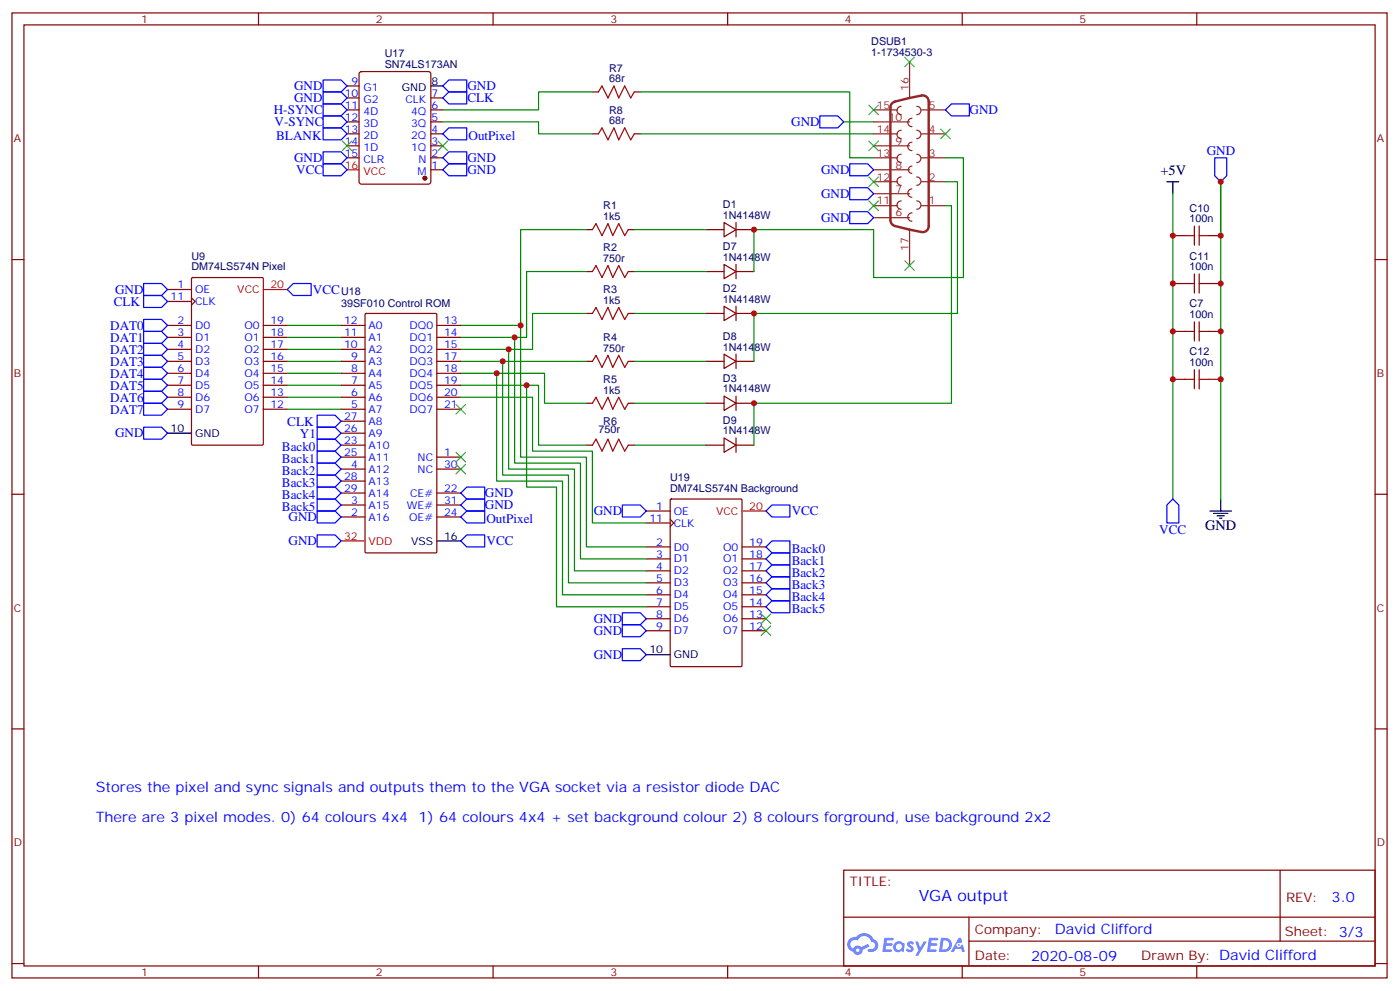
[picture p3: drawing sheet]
<svg xmlns="http://www.w3.org/2000/svg" width="413mm" height="292mm" viewBox="0 0 413 292" stroke-linecap="round" stroke-linejoin="round" font-family="sans-serif">
<g fill="none" stroke="#870000" stroke-width=".35">
<path d="M3.5 3.8h405.4v284.3h-405.4zM7.1 7.3h398.2v277.3h-398.2zM76.2 3.8v3.5M145.3 3.8v3.5M214.5 3.8v3.5M283.6 3.8v3.5M352.8 3.8v3.5M3.5 76.5h3.6M405.3 76.5h3.6M3.5 145.6h3.6M405.3 145.6h3.6M3.5 214.8h3.6"/>
<path d="M405.3 214.8h3.6M248.7 256.4h156.6v28.2h-156.6zM377.3 256.4v20.9M248.7 270.2h156.5M285.6 277.3h119.6M285.6 270.2v14.2M3.5 283.9h3.6M76.2 284.6v3.5M145.3 284.6v3.5M214.5 284.6v3.5M283.6 284.6v3.5M352.8 284.6v3.5"/>
<path d="M405.3 283.9h3.6"/>
</g>
<g fill="#5487ff">
<path d="M267.7 277.6a1.22 1.22 0 0 1 1.7 .2l-.4 .6a.47 .47 0 0 0-.3-.4 .47 .47 0 0 0-.5 .2l.1 .2a1.14 1.14 0 0 1 .8 1.8 1.14 1.14 0 0 1-1.9 0l-.2-.2 .5-.6 .7 .5a.29 .29 0 0 0 .3-.3 .29 .29 0 0 0-.2-.3 1.04 1.04 0 0 1-.6-1.7z"/>
<path d="M260.7 276.3h2.4l.3 .2-.2 .5-1.8 .1-.1 .8h1.5l.3 .4-.3 .4h-1.6l-.2 1.1h1.7l.2 .3-.2 .3-2.6 .1z"/>
<path d="M273.8 276.3h2.4l.3 .2-.1 .5-1.8 .1-.2 .8h1.6l.3 .4-.4 .4h-1.6l-.1 1.1h1.7l.2 .3-.2 .3-2.6 .1z"/>
<path d="M282.6 276.3h.7l.3 1.3-.6 .3a.69 .69 0 0 0-1 .3 .69 .69 0 0 0 .4 .9 .69 .69 0 0 0 .9-.6l.5-.2 .6 2.2h-.8l-.2-.9h-1.8l-.5 .9h-.8z"/>
<path d="M269.8 277.4h.8l.6 1.8 1.1-1.8h.9l-2.6 4.2h-.8l.9-1.5z"/>
<path d="M277.4 276.3l-.6 4.2h1.3a2.11 2.11 0 0 0 2.5-2.1 2.11 2.11 0 0 0-2.5-2.1zM278.1 277.1a1.39 1.39 0 0 1 1.7 1.4 1.39 1.39 0 0 1-1.8 1.3h-.3z"/>
<path d="M263.7 277.9a1.54 1.54 0 0 0-.1 2.2 1.54 1.54 0 0 0 2.2 .1l.6 .3 .3-2.3-.2-.3h-.4a1.49 1.49 0 0 0-2.4 0zM264 278.9a.94 .94 0 0 1 1.8 0 .94 .94 0 0 1-1.8 0z"/>
<path d="M250.4 276.7a2.18 2.18 0 0 0 1.1 3.7 1.44 1.44 0 0 0 1.6 .9 1.44 1.44 0 0 0 1.2-1.4l2-1.1-.5-.7-1.9 1a1.47 1.47 0 0 0-2.4 .4 1.39 1.39 0 0 1-.7-1.9 1.39 1.39 0 0 1 2-.5 2.12 2.12 0 0 1 2.2-1.3 2.12 2.12 0 0 1 1.9 1.7 1.14 1.14 0 0 1 1.1 1.4 1.14 1.14 0 0 1-1.7 .7 .43 .43 0 0 0-.5 .4 .43 .43 0 0 0 .4 .5 1.98 1.98 0 0 0 2.5-1.2 1.98 1.98 0 0 0-1.2-2.6 3.1 3.1 0 0 0-5.3-.6l-.9 .1zM252.3 280a.55 .55 0 0 1 1.1 0 .55 .55 0 0 1-1.1 0z"/>
<circle cx="282.6" cy="278.4" r=".26"/>
</g>
<g fill="none" stroke="#870000" stroke-width=".35">
<path d="M102.3 39.4h3.5M102.3 35.9h3.5M102.3 32.4h3.5M102.3 28.9h3.5M102.3 25.3h3.5M106.1 21.3l.4-.2h19.8l.6 .4 .1 32.1-.5 .6-20 .1-.6-.5-.1-32zM127 39.4h3.5M127 35.9h3.5M127 32.4h3.5M127 28.9h3.5M174.6 39.4h1.8M174.6 27.1h1.8"/>
<path d="M187 39.4h1.7M187 27.1h1.7M102.3 46.5h3.5M102.3 43h3.5M127 50h3.5M127 46.5h3.5M127 43h3.5M172.9 67.7h1.7M185.2 67.7h1.8M208.1 67.7h5.3M213.4 65.5l3.6 2.2-3.6 2.1zM213.4 77.9l3.6 2.1-3.6 2.1z"/>
<path d="M217 67.7h5.2M217 65.5v4.3M217 77.9v4.2M345.7 69.4h3.5M356.3 69.4h3.5M49.4 85.3h7M49.4 88.8h7M49.4 95.9h7M49.4 99.4h7M56.4 87.8l1.1 1-1.1 1.1M56.5 81.9l.3-.1h20.5l.3 .1v48.9l-.2 .3-20.6 .1-.3-.2zM77.6 95.9h7.1"/>
<path d="M77.6 99.4h7.1M100.5 95.9h7.1M100.5 99.4h7.1M107.7 92.5l.2-.1h20.5l.3 .1 .1 70.1-.4 .3h-20.5l-.3-.3zM128.8 95.9h7M128.8 99.4h7M172.9 80h1.7M172.9 92.4h1.7M185.2 80h1.8M185.2 92.4h1.8M208.1 80h5.3M208.1 92.4h5.3"/>
<path d="M213.4 90.2l3.6 2.2-3.6 2.1zM217 90.2v4.3M217 80h5.2M217 92.4h5.2M345.7 83.5h3.5M345.7 97.6h3.5M356.3 83.5h3.5M356.3 97.6h3.5M49.4 102.9h7M49.4 106.5h7M49.4 110h7M49.4 113.5h7"/>
<path d="M49.4 117.1h7M77.6 102.9h7.1M77.6 106.5h7.1M77.6 110h7.1M77.6 113.5h7.1M77.6 117.1h7.1M100.5 102.9h7.1M100.5 106.5h7.1M100.5 110h7.1M100.5 113.5h7.1M100.5 117.1h7.1M128.8 102.9h7"/>
<path d="M128.8 106.5h7M128.8 110h7M128.8 113.5h7M128.8 117.1h7M172.9 106.5h1.7M172.9 118.8h1.7M185.2 106.5h1.8M185.2 118.8h1.8M208.1 106.5h5.3M208.1 118.8h5.3M213.4 116.7l3.6 2.1-3.6 2.1zM213.4 104.4l3.6 2.1-3.6 2.1z"/>
<path d="M217 106.5h5.2M217 104.4v4.2M217 116.7v4.2M217 118.8h5.2M345.7 111.8h3.5M356.3 111.8h3.5M49.4 120.6h7M77.6 120.6h7.1M100.5 120.6h7.1M100.5 131.2h7.1M100.5 134.7h7.1M100.5 138.2h7.1"/>
<path d="M100.5 127.6h7.1M100.5 124.1h7.1M128.8 120.6h7M128.8 134.7h7M128.8 138.2h7M172.9 131.2h1.7M185.2 131.2h1.8M208.1 131.2h5.3M213.4 129l3.6 2.2-3.6 2.1zM217 129v4.3M217 131.2h5.2M100.5 152.3h7.1"/>
<path d="M100.5 148.8h7.1M100.5 145.3h7.1M100.5 141.7h7.1M128.8 152.3h7M128.8 148.8h7M128.8 145.3h7M190.5 150.6h7.1M190.5 154.1h7.1M197.6 153l1 1.1-1 1.1M197.6 147.2l.3-.2h20.5l.3 .2v48.9l-.2 .3h-20.6l-.3-.2zM190.5 161.1h7.1M190.5 164.7h7.1"/>
<path d="M190.5 168.2h7.1M190.5 171.7h7.1M190.5 175.3h7.1M190.5 178.8h7.1M218.7 161.1h7.1M218.7 164.7h7.1M218.7 168.2h7.1M218.7 171.7h7.1M218.7 175.3h7.1M218.7 178.8h7.1M190.5 182.3h7.1M190.5 185.8h7.1"/>
<path d="M218.7 182.3h7.1M218.7 185.8h7.1"/>
</g>
<path d="M102.3 50h3.5M77.6 85.3h7.1M100.5 159.4h7.1M218.7 150.6h7.1" fill="none" stroke="#f00" stroke-width=".35"/>
<path d="M127 25.3h3.5M344 53.6h3.5M345.7 53.6v3.5M49.4 127.6h7M128.8 159.4h7M356.7 150.6h6.3M357.7 151.3h4.2M358.8 152h2.1M359.5 152.7h.7M359.8 147v3.6M190.5 192.9h7.1" fill="none" stroke="#000" stroke-width=".35"/>
<circle cx="125.2" cy="52.5" r=".53" fill="#870000" stroke="#870000" stroke-width=".35"/>
<g fill="none" stroke="#8c2424" stroke-width=".35">
<path d="M268.1 18.3v10.6M257.5 39.4h7.1M257.5 35.9h10.6M257.5 32.4h7.1M265.6 38.4a1.23 1.23 0 0 0-1.2 1.2 1.23 1.23 0 0 0 1.2 1.3M265.6 31.3a1.23 1.23 0 0 0-1.2 1.3 1.23 1.23 0 0 0 1.2 1.2M268.8 34.9a1.23 1.23 0 0 0-1.2 1.2 1.23 1.23 0 0 0 1.2 1.2M270.2 38.4a1.23 1.23 0 0 1 1.3 1.2 1.23 1.23 0 0 1-1.3 1.3M270.2 31.3a1.23 1.23 0 0 1 1.3 1.3 1.23 1.23 0 0 1-1.3 1.2M271.6 39.4h7.1M271.6 32.4h7.1M257.5 57.1h10.6"/>
<path d="M257.5 53.6h7.1M257.5 50h10.6M257.5 46.5h7.1M257.5 43h10.6M265.6 52.1a1.23 1.23 0 0 0-1.2 1.3 1.23 1.23 0 0 0 1.2 1.2M265.6 45.4a1.23 1.23 0 0 0-1.2 1.3 1.23 1.23 0 0 0 1.2 1.2M265.6 59.2a1.23 1.23 0 0 0-1.2 1.2 1.23 1.23 0 0 0 1.2 1.3M268.8 55.7a1.23 1.23 0 0 0-1.2 1.2 1.23 1.23 0 0 0 1.2 1.2M268.8 41.9a1.23 1.23 0 0 0-1.2 1.2 1.23 1.23 0 0 0 1.2 1.3M268.8 49a1.06 1.06 0 0 0-1 1 1.06 1.06 0 0 0 1 1.1M270.2 52.1a1.23 1.23 0 0 1 1.3 1.3 1.23 1.23 0 0 1-1.3 1.2M270.2 59.2a1.23 1.23 0 0 1 1.3 1.2 1.23 1.23 0 0 1-1.3 1.3"/>
<path d="M270.2 45.4a1.23 1.23 0 0 1 1.3 1.3 1.23 1.23 0 0 1-1.3 1.2M271.6 53.6h7.1M271.6 46.5h7.1M257.5 60.6h7.1M257.5 64.1h10.6M268.1 67.7v10.5M268.8 62.7a1.23 1.23 0 0 0-1.2 1.3 1.23 1.23 0 0 0 1.2 1.2M271.6 60.6h7.1"/>
</g>
<path d="M263 30.4l.9-.5 7.7-1.7a1.77 1.77 0 0 1 2.2 1.7v36.7a1.77 1.77 0 0 1-2.2 1.8l-7.7-1.8a1.8 1.8 0 0 1-1.4-1.8v-33.1z" fill="none" stroke="#8c2424" stroke-width=".71"/>
<g fill="none" stroke="#a10000" stroke-width=".35">
<path d="M176.4 27.1l1-1.8 1.8 3.6 1.8-3.6 1.4 3.6 1.7-3.6 1.8 3.6 1.1-1.8M176.4 39.4l1-1.7 1.8 3.5 1.8-3.5 1.4 3.5 1.7-3.5 1.8 3.5 1.1-1.8M174.6 67.7l1.1-1.8 1.7 3.5 1.8-3.5 1.4 3.5 1.8-3.5 1.7 3.5 1.1-1.7M349.2 69.4h2.9M352.1 66.6v5.6M353.5 66.6v5.6M353.5 69.4h2.8M174.6 80l1.1-1.8 1.7 3.6 1.8-3.6 1.4 3.6 1.8-3.6 1.7 3.6 1.1-1.8M174.6 92.4l1.1-1.8 1.7 3.5 1.8-3.5 1.4 3.5 1.8-3.5 1.7 3.5 1.1-1.7M349.2 83.5h2.9M349.2 97.6h2.9M352.1 80.7v5.7"/>
<path d="M352.1 94.8v5.7M353.5 80.7v5.7M353.5 94.8v5.7M353.5 83.5h2.8M353.5 97.6h2.8M174.6 106.5l1.1-1.8 1.7 3.5 1.8-3.5 1.4 3.5 1.8-3.5 1.7 3.5 1.1-1.7M174.6 118.8l1.1-1.7 1.7 3.5 1.8-3.5 1.4 3.5 1.8-3.5 1.7 3.5 1.1-1.8M349.2 111.8h2.9M352.1 108.9v5.7M353.5 108.9v5.7M353.5 111.8h2.8M174.6 131.2l1.1-1.8 1.7 3.5 1.8-3.5 1.4 3.5 1.8-3.5 1.7 3.5 1.1-1.7"/>
</g>
<g fill="none" stroke="#008700" stroke-width=".35">
<path d="M130.5 35.9h28.2v3.5h15.9M174.6 27.1h-15.9v5.3h-28.2M188.7 27.1h61.8v19.4h7M188.7 39.4h68.8M248.7 35.9h8.8M278.7 46.5h5.3v35.3h-26.5v-14.1h-35.3v12.3M278.7 53.6h3.5v38.8h-60v14.1M345.7 57.1v89.9M359.8 53.6v93.4M172.9 67.7h-19.4v28.2h-17.7M187 67.7h21.1M278.7 60.6h1.8v58.2h-58.3v12.4"/>
<path d="M84.7 95.9h15.8M84.7 99.4h15.8M151.7 99.4v37.1h19.4v28.2h19.4M153.5 95.9v38.8h19.4v26.4h17.6M172.9 80h-17.7v19.4h-19.4M172.9 92.4h-15.9v10.5h-21.2M187 92.4h21.1M187 80h21.1M84.7 102.9h15.8M84.7 106.5h15.8M84.7 110h15.8M84.7 113.5h15.8"/>
<path d="M84.7 117.1h15.8M135.8 110h24.7v8.8h12.4M135.8 113.5h22.9v17.7h14.2M135.8 117.1h21.2v15.8h17.6v21.2h15.9M135.8 106.5h37.1M146.4 110v31.7h19.4v33.6h24.7M148.2 106.5v33.5h19.4v31.7h22.9M149.9 102.9v35.3h19.4v30h21.2M155.2 113.5v30h8.8v35.3h26.5M187 118.8h21.1M187 106.5h21.1M84.7 120.6h15.8"/>
<path d="M187 131.2h21.1"/>
</g>
<g fill="none" stroke="#00f" stroke-width=".35">
<path d="M95.2 23.6h5.3l1.8 1.7-1.8 1.8h-5.3zM95.2 27.1h5.3l1.8 1.8-1.8 1.7h-5.3zM95.2 30.6h5.3l1.8 1.8-1.8 1.7h-5.3zM95.2 34.1h5.3l1.8 1.8-1.8 1.8h-5.3zM95.2 37.7h5.3l1.8 1.7-1.8 1.8h-5.3zM132.3 23.6h5.3v3.5h-5.3l-1.8-1.8zM132.3 27.1h5.3v3.5h-5.3l-1.8-1.7zM132.3 37.7h5.3v3.5h-5.3l-1.8-1.8zM241.7 34.1h5.2l1.8 1.8-1.8 1.8h-5.2zM280.5 30.6h5.3v3.5h-5.3l-1.8-1.7zM95.2 48.3h5.3l1.8 1.7-1.8 1.8h-5.3zM95.2 44.7h5.3l1.8 1.8-1.8 1.8h-5.3z"/>
<path d="M130.5 50l1.8-1.7h5.3v3.5h-5.3zM132.3 44.7h5.3v3.6h-5.3l-1.8-1.8zM250.5 48.3h5.3l1.7 1.7-1.7 1.8h-5.3zM250.5 55.3h5.3l1.7 1.8-1.7 1.7h-5.3zM358.1 46.5h3.5v5.3l-1.8 1.8-1.7-1.8zM250.5 62.4h5.3l1.7 1.7-1.7 1.8h-5.3zM42.3 87.1h5.3l1.8 1.7-1.8 1.8h-5.3zM42.3 94.1h5.3l1.8 1.8-1.8 1.7h-5.3zM42.3 97.6h5.3l1.8 1.8-1.8 1.8h-5.3zM42.3 83.5h5.3l1.8 1.8-1.8 1.8h-5.3zM86.4 83.5h5.3v3.6h-5.3l-1.7-1.8zM42.3 101.2h5.3l1.8 1.7-1.8 1.8h-5.3z"/>
<path d="M42.3 104.7h5.3l1.8 1.8-1.8 1.7h-5.3zM42.3 108.2h5.3l1.8 1.8-1.8 1.8h-5.3zM42.3 111.8h5.3l1.8 1.7-1.8 1.8h-5.3zM42.3 115.3h5.3l1.8 1.8-1.8 1.7h-5.3zM42.3 118.8h5.3l1.8 1.8-1.8 1.7h-5.3zM42.3 125.9h5.3l1.8 1.7-1.8 1.8h-5.3zM93.5 122.3h5.3l1.7 1.8-1.7 1.8h-5.3zM93.5 125.9h5.3l1.7 1.7-1.7 1.8h-5.3zM93.5 129.4h5.3l1.7 1.8-1.7 1.7h-5.3zM93.5 132.9h5.3l1.7 1.8-1.7 1.8h-5.3zM93.5 136.5h5.3l1.7 1.7-1.7 1.8h-5.3zM93.5 140h5.3l1.7 1.7-1.7 1.8h-5.3z"/>
<path d="M93.5 157.6h5.3l1.7 1.8-1.7 1.7h-5.3zM93.5 143.5h5.3l1.7 1.8-1.7 1.7h-5.3zM93.5 147h5.3l1.7 1.8-1.7 1.8h-5.3zM93.5 150.6h5.3l1.7 1.7-1.7 1.8h-5.3zM137.6 143.5h5.3v3.5h-5.3l-1.8-1.7zM137.6 147h5.3v3.6h-5.3l-1.8-1.8zM137.6 157.6h5.3v3.5h-5.3l-1.8-1.7zM137.6 150.6h5.3v3.5h-5.3l-1.8-1.8zM183.4 148.8h5.3l1.8 1.8-1.8 1.7h-5.3zM227.5 148.8h5.3v3.5h-5.3l-1.7-1.7zM227.5 159.4h5.3v3.5h-5.3l-1.7-1.8zM345.7 147l1.8 1.8v5.3h-3.5v-5.3z"/>
<path d="M227.5 162.9h5.3v3.5h-5.3l-1.7-1.7zM227.5 166.4h5.3v3.6h-5.3l-1.7-1.8zM227.5 170h5.3v3.5h-5.3l-1.7-1.8zM227.5 173.5h5.3v3.5h-5.3l-1.7-1.7zM227.5 177h5.3v3.6h-5.3l-1.7-1.8zM183.4 191.1h5.3l1.8 1.8-1.8 1.8h-5.3zM183.4 180.6h5.3l1.8 1.7-1.8 1.8h-5.3zM183.4 184.1h5.3l1.8 1.7-1.8 1.8h-5.3z"/>
</g>
<g fill="none" stroke="#3c3" stroke-width=".35">
<path d="M266.7 16.9l2.8 2.8M269.5 16.9l-2.8 2.8M256.1 31l2.8 2.8M258.9 31l-2.8 2.8M277.3 38l2.8 2.9M280.1 38l-2.8 2.9M100.9 41.6l2.8 2.8M103.7 41.6l-2.8 2.8M129.1 41.6l2.8 2.8M131.9 41.6l-2.8 2.8M256.1 41.6l2.8 2.8M256.1 52.1l2.8 2.9"/>
<path d="M256.1 59.2l2.8 2.8M258.9 41.6l-2.8 2.8M258.9 52.1l-2.8 2.9M258.9 59.2l-2.8 2.8M266.7 76.8l2.8 2.9M269.5 76.8l-2.8 2.9M134.4 119.2l2.8 2.8M137.2 119.2l-2.8 2.8M134.4 133.3l2.8 2.8M134.4 136.8l2.8 2.8M137.2 133.3l-2.8 2.8M137.2 136.8l-2.8 2.8"/>
<path d="M224.4 180.9l2.8 2.8M224.4 184.4l2.8 2.9M227.2 180.9l-2.8 2.8M227.2 184.4l-2.8 2.9"/>
</g>
<g fill="#c00">
<circle cx="345.7" cy="69.4" r=".88"/>
<circle cx="345.7" cy="83.5" r=".88"/>
<circle cx="359.8" cy="83.5" r=".88"/>
<circle cx="359.8" cy="69.4" r=".88"/>
<circle cx="359.8" cy="53.6" r=".88"/>
<circle cx="359.8" cy="97.6" r=".88"/>
<circle cx="345.7" cy="97.6" r=".88"/>
<circle cx="359.8" cy="111.8" r=".88"/>
<circle cx="345.7" cy="111.8" r=".88"/>
<circle cx="222.3" cy="67.7" r=".88"/>
<circle cx="222.3" cy="92.4" r=".88"/>
<circle cx="222.3" cy="118.8" r=".88"/>
<circle cx="153.5" cy="95.9" r=".88"/>
<circle cx="151.7" cy="99.4" r=".88"/>
<circle cx="149.9" cy="102.9" r=".88"/>
<circle cx="148.2" cy="106.5" r=".88"/>
<circle cx="146.4" cy="110" r=".88"/>
<circle cx="155.2" cy="113.5" r=".88"/>
</g>
<text font-size="4.6" fill="#00f" x="270.8" y="265.4">VGA output</text>
<g font-size="4.2">
<text x="342.1" y="51.4">+5V</text>
<text x="355.2" y="156.2">GND</text>
</g>
<g font-size="4.2" fill="#00f">
<text x="28.2" y="233.5">Stores the pixel and sync signals and outputs them to the VGA socket via a resistor diode DAC</text>
<text x="28.2" y="242.3">There are 3 pixel modes. 0) 64 colours 4x4</text>
<text x="123.3" y="242.3">1) 64 colours 4x4 + set background colour 2) 8 colours forground, use background 2x2</text>
<text x="392.5" y="265.7">3.0</text>
<text x="310.9" y="275.2">David Clifford</text>
<text x="304" y="283">2020-08-09</text>
</g>
<g font-size="3.9" fill="#00f">
<text x="86.7" y="26.6">GND</text>
<text x="137.8" y="26.6">GND</text>
<text x="80.7" y="33.6">H-SYNC</text>
<text x="86.7" y="30.1">GND</text>
<text x="137.8" y="30.1">CLK</text>
<text x="285.8" y="33.6">GND</text>
<text x="80.9" y="37.1">V-SYNC</text>
<text x="81.4" y="41.2">BLANK</text>
<text x="138.1" y="41.2">OutPixel</text>
<text x="233.2" y="37.1">GND</text>
<text x="86.7" y="47.7">GND</text>
<text x="137.8" y="47.7">GND</text>
<text x="355.7" y="45.6">GND</text>
<text x="87.3" y="51.3">VCC</text>
<text x="137.8" y="51.3">GND</text>
<text x="242" y="51.3">GND</text>
<text x="242" y="58.3">GND</text>
<text x="242" y="65.4">GND</text>
<text x="33.9" y="86.5">GND</text>
<text x="92.3" y="86.5">VCC</text>
<text x="33.5" y="90.2">CLK</text>
<text x="32.5" y="97.1">DAT0</text>
<text x="32.5" y="100.7">DAT1</text>
<text x="32.5" y="104.2">DAT2</text>
<text x="32.5" y="107.7">DAT3</text>
<text x="32.5" y="111.3">DAT4</text>
<text x="32.5" y="114.8">DAT5</text>
<text x="32.5" y="118.3">DAT6</text>
<text x="32.5" y="121.8">DAT7</text>
<text x="84.7" y="125.5">CLK</text>
<text x="33.9" y="128.9">GND</text>
<text x="88.4" y="129">Y1</text>
<text x="83.1" y="132.9">Back0</text>
<text x="83.1" y="136.5">Back1</text>
<text x="83.1" y="140">Back2</text>
<text x="83.1" y="143.5">Back3</text>
<text x="83.1" y="147">Back4</text>
<text x="142.9" y="146.5">GND</text>
<text x="83.1" y="150.6">Back5</text>
<text x="85.1" y="153.6">GND</text>
<text x="142.9" y="150">GND</text>
<text x="143.4" y="154.1">OutPixel</text>
<text x="175" y="151.8">GND</text>
<text x="233.4" y="151.8">VCC</text>
<text x="85.1" y="160.6">GND</text>
<text x="143.4" y="160.6">VCC</text>
<text x="341.7" y="157.4">VCC</text>
<text x="233.4" y="162.9">Back0</text>
<text x="233.4" y="166.4">Back1</text>
<text x="233.4" y="170">Back2</text>
<text x="233.4" y="173.5">Back3</text>
<text x="233.4" y="177">Back4</text>
<text x="175" y="183.6">GND</text>
<text x="233.4" y="180.6">Back5</text>
<text x="175" y="187.1">GND</text>
<text x="175" y="194.1">GND</text>
</g>
<g font-size="3.9" fill="#800">
<text x="250.5" y="261">TITLE:</text>
<text x="379.1" y="265.7">REV:</text>
<text x="287.4" y="275.2">Company:</text>
<text x="378.7" y="275.8">Sheet: 3/3</text>
<text x="287.4" y="282.9">Date:</text>
<text x="336.4" y="282.9">Drawn By: David Clifford</text>
</g>
<g font-size="3.2" fill="#800">
<text x="41.6" y="6.8">1</text>
<text x="110.8" y="6.8">2</text>
<text x="179.9" y="6.8">3</text>
<text x="249.1" y="6.8">4</text>
<text x="318.2" y="6.8">5</text>
<text x="4.1" y="41.9">A</text>
<text x="405.9" y="41.9">A</text>
<text x="4.1" y="111.1">B</text>
<text x="405.9" y="111.1">B</text>
<text x="4.1" y="180.2">C</text>
<text x="405.9" y="180.2">C</text>
<text x="4.1" y="249.3">D</text>
<text x="405.9" y="249.3">D</text>
<text x="41.6" y="287.6">1</text>
<text x="110.8" y="287.6">2</text>
<text x="179.9" y="287.6">3</text>
<text x="249.1" y="287.6">4</text>
<text x="318.2" y="287.6">5</text>
</g>
<g font-size="3.2" fill="#000080">
<text x="113.4" y="16.9">U17</text>
<text x="256.8" y="16.5">1-1734530-3</text>
<text x="256.8" y="13.3">DSUB1</text>
<text x="113.4" y="20">SN74LS173AN</text>
<text x="179.6" y="21.1">R7</text>
<text x="179.6" y="24.3">68r</text>
<text x="179.6" y="33.4">R8</text>
<text x="179.6" y="36.6">68r</text>
<text x="177.8" y="64.8">1k5</text>
<text x="177.8" y="61.7">R1</text>
<text x="213.1" y="64.5">1N4148W</text>
<text x="213.1" y="61.3">D1</text>
<text x="350.7" y="65.5">100n</text>
<text x="350.7" y="62.4">C10</text>
<text x="56.4" y="76.5">U9</text>
<text x="177.8" y="77.2">750r</text>
<text x="177.8" y="74">R2</text>
<text x="213.1" y="76.8">1N4148W</text>
<text x="213.1" y="73.7">D7</text>
<text x="350.7" y="76.5">C11</text>
<text x="56.4" y="79.7">DM74LS574N Pixel</text>
<text x="350.7" y="79.7">100n</text>
<text x="100.5" y="87.1">U18</text>
<text x="177.8" y="89.5">1k5</text>
<text x="177.8" y="86.4">R3</text>
<text x="213.1" y="89.2">1N4148W</text>
<text x="213.1" y="86">D2</text>
<text x="100.5" y="90.6">39SF010 Control ROM</text>
<text x="350.7" y="93.8">100n</text>
<text x="350.7" y="90.6">C7</text>
<text x="177.8" y="100.5">R4</text>
<text x="213.1" y="100.1">D8</text>
<text x="177.8" y="103.6">750r</text>
<text x="213.1" y="103.3">1N4148W</text>
<text x="350.7" y="107.9">100n</text>
<text x="350.7" y="104.7">C12</text>
<text x="177.8" y="112.8">R5</text>
<text x="213.1" y="112.5">D3</text>
<text x="177.8" y="116">1k5</text>
<text x="213.1" y="115.6">1N4148W</text>
<text x="177.8" y="125.2">R6</text>
<text x="213.1" y="124.8">D9</text>
<text x="176.4" y="127.6">750r</text>
<text x="213.1" y="128">1N4148W</text>
<text x="197.6" y="141.7">U19</text>
<text x="197.6" y="144.9">DM74LS574N Background</text>
</g>
<g font-size="3.2" fill="#00f">
<text x="101.6" y="28.5">10</text>
<text x="103.6" y="25">9</text>
<text x="107.1" y="26.7">G1</text>
<text x="127.2" y="28.5">7</text>
<text x="101.6" y="32">11</text>
<text x="101.6" y="35.6">12</text>
<text x="107.1" y="30.3">G2</text>
<text x="107.1" y="33.8">4D</text>
<text x="119.5" y="30.3">CLK</text>
<text x="121.2" y="33.8">4Q</text>
<text x="127.2" y="35.6">5</text>
<text x="127.2" y="32">6</text>
<text x="101.6" y="39.1">13</text>
<text x="107.1" y="37.3">3D</text>
<text x="107.1" y="40.9">2D</text>
<text x="121.2" y="40.9">2Q</text>
<text x="121.2" y="37.3">3Q</text>
<text x="127.2" y="39.1">4</text>
<text x="101.6" y="42.6">14</text>
<text x="101.6" y="46.1">15</text>
<text x="107.1" y="44.4">1D</text>
<text x="107.1" y="47.9">CLR</text>
<text x="121.2" y="44.4">1Q</text>
<text x="123.3" y="47.9">N</text>
<text x="127.2" y="46.1">2</text>
<text x="127.2" y="42.6">3</text>
<text x="123" y="51.4">M</text>
<text x="127.2" y="49.7">1</text>
<text x="50.3" y="88.5">11</text>
<text x="52.3" y="84.9">1</text>
<text x="57.5" y="86.4">OE</text>
<text x="57.5" y="89.9">CLK</text>
<text x="52.3" y="95.5">2</text>
<text x="79.7" y="95.5">19</text>
<text x="101.4" y="95.5">12</text>
<text x="130.9" y="95.5">13</text>
<text x="52.3" y="99.1">3</text>
<text x="57.5" y="96.9">D0</text>
<text x="57.5" y="100.5">D1</text>
<text x="72" y="96.9">O0</text>
<text x="72" y="100.5">O1</text>
<text x="79.7" y="99.1">18</text>
<text x="101.4" y="99.1">11</text>
<text x="108.7" y="100.5">A1</text>
<text x="108.7" y="96.9">A0</text>
<text x="120.7" y="96.9">DQ0</text>
<text x="120.7" y="100.5">DQ1</text>
<text x="130.9" y="99.1">14</text>
<text x="52.3" y="102.6">4</text>
<text x="52.3" y="106.1">5</text>
<text x="57.5" y="104">D2</text>
<text x="57.5" y="107.5">D3</text>
<text x="72" y="104">O2</text>
<text x="72" y="107.5">O3</text>
<text x="79.7" y="102.6">17</text>
<text x="79.7" y="106.1">16</text>
<text x="101.4" y="102.6">10</text>
<text x="103.5" y="106.1">9</text>
<text x="108.7" y="107.5">A3</text>
<text x="108.7" y="104">A2</text>
<text x="120.7" y="104">DQ2</text>
<text x="120.7" y="107.5">DQ3</text>
<text x="130.9" y="102.6">15</text>
<text x="130.9" y="106.1">17</text>
<text x="52.3" y="109.6">6</text>
<text x="52.3" y="113.2">7</text>
<text x="57.5" y="111.1">D4</text>
<text x="72" y="111.1">O4</text>
<text x="79.7" y="109.6">15</text>
<text x="79.7" y="113.2">14</text>
<text x="103.5" y="113.2">7</text>
<text x="103.5" y="109.6">8</text>
<text x="108.7" y="111.1">A4</text>
<text x="120.7" y="111.1">DQ4</text>
<text x="130.9" y="109.6">18</text>
<text x="130.9" y="113.2">19</text>
<text x="52.3" y="116.7">8</text>
<text x="57.5" y="114.6">D5</text>
<text x="57.5" y="118.1">D6</text>
<text x="72" y="114.6">O5</text>
<text x="72" y="118.1">O6</text>
<text x="79.7" y="116.7">13</text>
<text x="103.5" y="116.7">6</text>
<text x="108.7" y="118.1">A6</text>
<text x="108.7" y="114.6">A5</text>
<text x="120.7" y="114.6">DQ5</text>
<text x="120.7" y="118.1">DQ6</text>
<text x="130.9" y="116.7">20</text>
<text x="52.3" y="120.2">9</text>
<text x="57.5" y="121.6">D7</text>
<text x="72" y="121.6">O7</text>
<text x="79.7" y="120.2">12</text>
<text x="101.4" y="123.8">27</text>
<text x="103.5" y="120.2">5</text>
<text x="108.7" y="121.6">A7</text>
<text x="108.7" y="125.2">A8</text>
<text x="120.7" y="121.6">DQ7</text>
<text x="130.9" y="120.2">21</text>
<text x="101.4" y="130.8">23</text>
<text x="101.4" y="127.3">26</text>
<text x="108.7" y="128.7">A9</text>
<text x="101.4" y="134.3">25</text>
<text x="103.5" y="137.9">4</text>
<text x="108.7" y="132.2">A10</text>
<text x="108.7" y="135.7">A11</text>
<text x="123.1" y="135.7">NC</text>
<text x="130.9" y="134.3">1</text>
<text x="130.9" y="137.9">30</text>
<text x="101.4" y="141.4">28</text>
<text x="108.7" y="139.3">A12</text>
<text x="108.7" y="142.8">A13</text>
<text x="123.1" y="139.3">NC</text>
<text x="101.4" y="144.9">29</text>
<text x="103.5" y="148.4">3</text>
<text x="108.7" y="149.9">A15</text>
<text x="108.7" y="146.3">A14</text>
<text x="120" y="149.9">WE#</text>
<text x="120.9" y="146.3">CE#</text>
<text x="130.9" y="144.9">22</text>
<text x="130.9" y="148.4">31</text>
<text x="103.5" y="152">2</text>
<text x="108.7" y="153.4">A16</text>
<text x="120.6" y="153.4">OE#</text>
<text x="130.9" y="152">24</text>
<text x="191.4" y="153.7">11</text>
<text x="193.4" y="150.2">1</text>
<text x="198.6" y="151.6">OE</text>
<text x="198.6" y="155.2">CLK</text>
<text x="193.4" y="160.8">2</text>
<text x="220.8" y="160.8">19</text>
<text x="193.4" y="164.3">3</text>
<text x="193.4" y="167.9">4</text>
<text x="198.6" y="162.2">D0</text>
<text x="198.6" y="165.7">D1</text>
<text x="213.1" y="162.2">O0</text>
<text x="213.1" y="165.7">O1</text>
<text x="220.8" y="164.3">18</text>
<text x="220.8" y="167.9">17</text>
<text x="193.4" y="171.4">5</text>
<text x="198.6" y="169.3">D2</text>
<text x="198.6" y="172.8">D3</text>
<text x="213.1" y="169.3">O2</text>
<text x="213.1" y="172.8">O3</text>
<text x="220.8" y="171.4">16</text>
<text x="193.4" y="174.9">6</text>
<text x="193.4" y="178.4">7</text>
<text x="198.6" y="176.3">D4</text>
<text x="198.6" y="179.8">D5</text>
<text x="213.1" y="176.3">O4</text>
<text x="213.1" y="179.8">O5</text>
<text x="220.8" y="174.9">15</text>
<text x="220.8" y="178.4">14</text>
<text x="193.4" y="182">8</text>
<text x="193.4" y="185.5">9</text>
<text x="198.6" y="183.4">D6</text>
<text x="213.1" y="183.4">O6</text>
<text x="220.8" y="182">13</text>
<text x="220.8" y="185.5">12</text>
<text x="198.6" y="186.9">D7</text>
<text x="213.1" y="186.9">O7</text>
</g>
<g font-size="3.2">
<text x="118.4" y="26.7">GND</text>
<text x="127.2" y="25">8</text>
<text x="50.3" y="127.3">10</text>
<text x="57.5" y="128.7">GND</text>
<text x="121.2" y="160.4">VSS</text>
<text x="130.9" y="159">16</text>
<text x="191.4" y="192.5">10</text>
<text x="198.6" y="194">GND</text>
</g>
<g font-size="3.2" fill="#8d2323">
<text x="267.8" y="26.7" transform="rotate(-90 267.8 26.7)">16</text>
<text x="258.4" y="32">15</text>
<text x="262" y="35.6">10</text>
<text x="273.8" y="32">5</text>
<text x="258.4" y="39.1">14</text>
<text x="273.8" y="39.1">4</text>
<text x="258.4" y="46.1">13</text>
<text x="264" y="42.6">9</text>
<text x="273.8" y="46.1">3</text>
<text x="258.4" y="53.2">12</text>
<text x="264" y="49.7">8</text>
<text x="273.8" y="53.2">2</text>
<text x="264" y="56.7">7</text>
<text x="258.4" y="60.3">11</text>
<text x="264" y="63.8">6</text>
<text x="273.8" y="60.3">1</text>
<text x="267.8" y="73.8" transform="rotate(-90 267.8 73.8)">17</text>
</g>
<g font-size="3.2" fill="#f00">
<text x="101.6" y="49.7">16</text>
<text x="107.1" y="51.4">VCC</text>
<text x="70" y="86.4">VCC</text>
<text x="79.7" y="84.9">20</text>
<text x="211.1" y="151.6">VCC</text>
<text x="220.8" y="150.2">20</text>
<text x="101.4" y="159">32</text>
<text x="108.7" y="160.4">VDD</text>
</g>
</svg>
